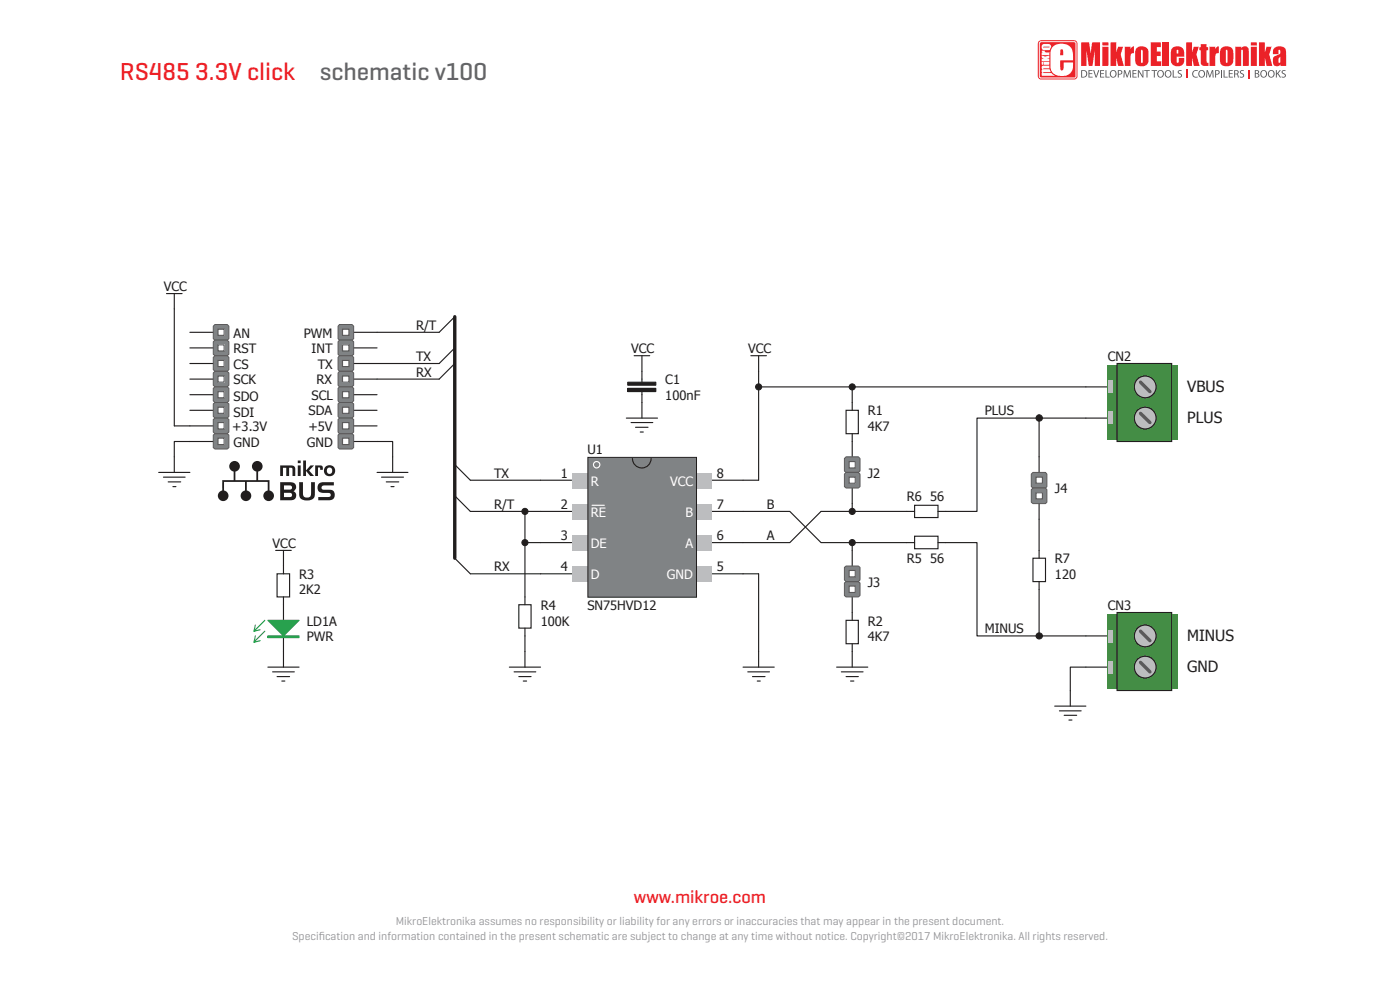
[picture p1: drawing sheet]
<svg xmlns="http://www.w3.org/2000/svg" width="297mm" height="210mm" viewBox="0 0 297 210" stroke-linecap="round" stroke-linejoin="round" font-family="sans-serif">
<!-- layer: Layer 1 -->
<g fill="#eb2228">
<path d="M220.4 8.7l.5-.2h7a.69 .69 0 0 1 .7 .7v7a.69 .69 0 0 1-.7 .7h-7a.69 .69 0 0 1-.7-.7v-7z"/>
<path d="M229.4 9h1.6l.4 2.3 .3-2.3h1.7v5h-1.2v-3.4l-.4 3.4h-.8l-.5-3.3v3.3h-1.1z"/>
<path d="M235.6 9h1.2v2.1l.4-1.2h1.1l-.6 1.6 .7 2.5h-1.2l-.4-1.8v1.8h-1.2z"/>
<path d="M238.6 9.9h1.2v.5l.3-.4 .5-.2v1.5l-.5 .1-.2 .2-.1 2.4h-1.2z"/>
<path d="M244.1 9h2.2v1h-.9v.9h.8v1h-.8v1.1h1v1h-2.3z"/>
<path d="M246.7 9h1.3v5h-1.3z"/>
<path d="M251.6 9h1.3v2.1l.4-1.2h1l-.5 1.6 .7 2.5h-1.2l-.4-1.8v1.8h-1.3z"/>
<path d="M254.7 9.4h1.3v.6h.3v.6h-.3v2.2v.5h.4v.7h-.5a.92 .92 0 0 1-1-.3 .92 .92 0 0 1-.2-1v-2.1h-.3v-.6h.3z"/>
<path d="M256.6 9.9h1.2v.5l.3-.4 .5-.2v1.5l-.5 .1-.2 .2-.1 2.4h-1.2z"/>
<path d="M262.1 9.9h1.2v.4a.91 .91 0 0 1 1.2-.4 .91 .91 0 0 1 .4 1.2v2.9h-1.2v-3.3l-.2-.2-.2 .3v3.2h-1.2z"/>
<path d="M267.1 9h1.2v2.1l.4-1.2h1.1l-.5 1.6 .6 2.5h-1.2l-.4-1.8v1.8h-1.2z"/>
<path d="M233.8 9h1.3v.7h-1.3zM233.8 9.9h1.3v4.1h-1.3z"/>
<path d="M241.2 10.2a1.46 1.46 0 0 1 1.6-.3 1.46 1.46 0 0 1 .9 1.4v1a1.46 1.46 0 0 1-1.1 1.7 1.46 1.46 0 0 1-1.8-1v-1.9zM242.1 10.6v2.3l.1 .4 .2-.2v-2.1v-.4z"/>
<path d="M248.8 10.1a1.5 1.5 0 0 1 1.7-.1 1.5 1.5 0 0 1 .7 1.5v.5h-1.6l.1 1.3 .3-.1 .1-.9h1.1a1.45 1.45 0 0 1-1.3 1.8 1.45 1.45 0 0 1-1.5-1.6v-1.8zM249.7 10.6l-.1 .7h.4v-.7z"/>
<path d="M259.2 10.2a1.46 1.46 0 0 1 1.6-.3 1.46 1.46 0 0 1 .8 1.4v1a1.46 1.46 0 0 1-1 1.7 1.46 1.46 0 0 1-1.8-1v-1.9zM260.1 10.6l-.1 2.3 .2 .4 .2-.2v-2.1v-.4z"/>
<path d="M265.4 9h1.2v.7h-1.2zM265.4 9.9h1.2v4.1h-1.2z"/>
<path d="M270.4 10.2a1.44 1.44 0 0 1 1.7-.3 1.44 1.44 0 0 1 .7 1.6v2.5h-1.2v-.4a.91 .91 0 0 1-1.2 .3 .91 .91 0 0 1-.4-1.2l.1-.2a2.24 2.24 0 0 1 1.5-1.1v-.6l-.2-.3-.2 .1v.9h-1.2l.1-.8zM271.4 12.2a.86 .86 0 0 0 0 1.1l.2-.2v-1.1z"/>
</g>
<g fill="#fafbfb">
<path d="M220.6 8.8l-.2 .4v7.2l.5 .3 7.2-.1 .3-.4-.1-7.2-.4-.3zM220.7 9h7.2l.2 .1 .1 7.1-.2 .2h-7.1l-.3-.1v-7.1z"/>
<path d="M221 13.2v.5h.3v-.5zM221 10.8l.2 .3h-.2v.6h1.6v-.6h-.8l-.2-.3zM221.4 13.2v.5h1.2v-.5zM221 11.8v.5l.5 .1h-.5v.6h1.6v-.6h-.6l.6-.1v-.5l-.9 .2zM221.1 14l-.1 .3 .2 .4-.2 .4 .2 .4h-.2v.6h2.9l-.8-.6h-1.8v-.2h1.6l-.2-.6-1.4-.1 1.4-.1-.1-.6zM221.2 9.4a.74 .74 0 0 0-.1 1 .74 .74 0 0 0 .9 .2h.7a.74 .74 0 0 0-.1-1.3zM221.3 9.9l1.4 .1-1.2 .1z"/>
</g>
<path d="M223.4 9.9a2.77 2.77 0 0 1 4 .5l.2 1.1v1.3h-2.7v1.7l.2 .4a.53 .53 0 0 0 .5-.2 .53 .53 0 0 0 0-.6v-.9h2a2.31 2.31 0 0 1-2.9 2.9 2.06 2.06 0 0 1-1.9-2.5l.1-2.7zM225 10.6l-.1 1.1h.6v-1.1l-.3-.2z" fill="#fff"/>
<g fill="#eb2228">
<path d="M251.7 14.8h.4v1.8h-.4z"/>
<path d="M264.8 14.8h.4v1.8h-.4z"/>
</g>
<g fill="#59595c">
<path d="M230.9 14.9h.9v.1h-.7v.5h.6v.2h-.6v.6h.7v.1h-.9z"/>
<path d="M231.9 14.9h.2l.4 1.3 .5-1.3h.2l-.6 1.5h-.2z"/>
<path d="M233.4 14.9h.8v.1h-.6v.5h.6v.2h-.6v.6h.7v.1h-.9z"/>
<path d="M234.5 14.9h.2v1.4h.7v.1h-.9z"/>
<path d="M238.4 14.9h.3l.4 1.3 .5-1.3h.2l.1 1.5h-.2v-1.3l-.5 1.3h-.2l-.4-1.3-.1 1.3h-.2z"/>
<path d="M240.2 14.9h.9v.1h-.7v.5h.7v.2h-.7v.6h.7v.1h-.9z"/>
<path d="M241.4 14.9h.2l.8 1.3v-1.3h.2v1.5h-.2l-.8-1.3v1.3h-.2z"/>
<path d="M242.7 14.9h1.2v.2h-.5v1.3h-.2v-1.3h-.5z"/>
<path d="M244.3 14.9h1.2v.2h-.5v1.3h-.2v-1.3h-.5z"/>
<path d="M248.8 14.9h.2v1.4h.7v.1h-.9z"/>
<path d="M249.9 15.1l.4-.2h.4l-.1 .2h-.5v.3l.3 .2a.46 .46 0 0 1 .3 .3 .46 .46 0 0 1-.2 .5h-.7l.1-.2 .3 .1 .3-.1v-.3l-.2-.2a.45 .45 0 0 1-.4-.6z"/>
<path d="M253.1 15.1l.6-.2h.4v.2a.64 .64 0 0 0-1 .6 .64 .64 0 0 0 1 .5v.2a.82 .82 0 0 1-1.1-.2 .82 .82 0 0 1 .1-1.1z"/>
<path d="M256 14.9h.2l.5 1.3 .4-1.3h.3l.1 1.5h-.2l-.1-1.3-.5 1.3h-.1l-.5-1.3v1.3h-.2z"/>
<path d="M259 14.9h.2v1.5h-.2z"/>
<path d="M259.6 14.9h.2v1.4h.6v.1h-.8z"/>
<path d="M260.7 14.9h.8v.1h-.6v.5h.6v.2h-.6v.6h.7v.1h-.9z"/>
<path d="M263.1 15.1l.4-.2h.4l-.1 .2h-.5v.3l.2 .2a.46 .46 0 0 1 .4 .3 .46 .46 0 0 1-.2 .5h-.7v-.2l.4 .1 .3-.1v-.3l-.3-.2a.45 .45 0 0 1-.3-.6z"/>
<path d="M270.7 14.9h.2v.7l.6-.7h.2l-.5 .6 .6 .9h-.3l-.5-.7-.1 .1v.6h-.2z"/>
<path d="M271.9 15.1l.5-.2h.3v.2h-.6v.3l.3 .2a.46 .46 0 0 1 .4 .3 .46 .46 0 0 1-.2 .5h-.8l.1-.2 .4 .1 .3-.1v-.3l-.3-.2a.45 .45 0 0 1-.4-.6z"/>
<path d="M229.4 14.9a.88 .88 0 0 1 1.3 .8 .88 .88 0 0 1-1.3 .7zM229.6 15v1.3a.66 .66 0 0 0 .8-.6 .66 .66 0 0 0-.8-.7z"/>
<path d="M235.4 15.7a.76 .76 0 0 1 1.5 0 .76 .76 0 0 1-1.5 0zM235.8 15.2a.58 .58 0 0 0-.1 .8 .58 .58 0 0 0 .8 .1 .58 .58 0 0 0 .1-.8 .58 .58 0 0 0-.8-.1z"/>
<path d="M237.1 14.9a.58 .58 0 0 1 .8 0 .58 .58 0 0 1 .1 .8l-.7 .1v.6h-.2zM237.3 15v.7l.4-.1a.32 .32 0 0 0 .2-.3 .32 .32 0 0 0-.2-.2z"/>
<path d="M245.4 15.7a.8 .8 0 0 1 1.6 0 .8 .8 0 0 1-1.6 0zM245.8 15.2a.58 .58 0 0 0-.1 .8 .58 .58 0 0 0 .9 .1 .58 .58 0 0 0 0-.8 .58 .58 0 0 0-.8-.1z"/>
<path d="M247 15.7a.8 .8 0 0 1 1.6 0 .8 .8 0 0 1-1.6 0zM247.4 15.2a.58 .58 0 0 0 0 .8 .58 .58 0 0 0 .8 .1 .58 .58 0 0 0 .1-.8 .58 .58 0 0 0-.9-.1z"/>
<path d="M254.2 15.7a.76 .76 0 0 1 1.5 0 .76 .76 0 0 1-1.5 0zM254.5 15.2a.58 .58 0 0 0 0 .8 .58 .58 0 0 0 .8 .1 .58 .58 0 0 0 .1-.8 .58 .58 0 0 0-.9-.1z"/>
<path d="M257.8 14.9a.58 .58 0 0 1 .7 0 .58 .58 0 0 1 .1 .8l-.6 .1v.6h-.2zM258 15v.7l.4-.1a.32 .32 0 0 0 .1-.3 .32 .32 0 0 0-.1-.2z"/>
<path d="M261.8 14.9a.55 .55 0 0 1 .7 0 .55 .55 0 0 1 .1 .7l-.1 .1 .3 .7h-.2l-.1-.5-.3-.1h-.2v.6h-.2zM262 15v.6l.5-.1v-.3z"/>
<path d="M266.2 14.9a.52 .52 0 0 1 .6 0 .52 .52 0 0 1 .2 .6l-.1 .1a.47 .47 0 0 1 .3 .6 .47 .47 0 0 1-.7 .3l-.3-.1zM266.4 15v.5l.5-.1v-.3zM266.4 15.7v.6l.5-.1v-.4z"/>
<path d="M267.3 15.7a.8 .8 0 0 1 1.6 0 .8 .8 0 0 1-1.6 0zM267.7 15.2a.58 .58 0 0 0-.1 .8 .58 .58 0 0 0 .9 .1 .58 .58 0 0 0 0-.8 .58 .58 0 0 0-.8-.1z"/>
<path d="M268.9 15.7a.8 .8 0 0 1 1.6 0 .8 .8 0 0 1-1.6 0zM269.3 15.2a.58 .58 0 0 0-.1 .8 .58 .58 0 0 0 .9 .1 .58 .58 0 0 0 0-.8 .58 .58 0 0 0-.8-.1z"/>
</g>
<g fill="#211e1e">
<path d="M48.8 98.2a1.13 1.13 0 0 1 1.9 .1 1.13 1.13 0 0 1-.8 1.7v1.8h4.5v-1.8a1.13 1.13 0 0 1-.8-1.7 1.13 1.13 0 0 1 1.9 0 1.13 1.13 0 0 1-.7 1.7v1.8h2.4v2.2a1.13 1.13 0 0 1 .7 1.8 1.13 1.13 0 0 1-1.9 0 1.13 1.13 0 0 1 .8-1.8v-1.8h-4.4v1.8a1.13 1.13 0 0 1 .7 1.8 1.13 1.13 0 0 1-1.9 0 1.13 1.13 0 0 1 .8-1.8v-1.8h-4.5v1.8a1.13 1.13 0 0 1 .8 1.8 1.13 1.13 0 0 1-1.9 0 1.13 1.13 0 0 1 .7-1.8v-2.2h2.5v-1.8a1.13 1.13 0 0 1-.8-1.8z"/>
<path d="M59.4 98.7h2.3a.76 .76 0 0 1 .9 .8v1.5h-.6v-1.4a.55 .55 0 0 0-.7-.4v1.8h-.6v-1.8h-.7v1.8h-.6z"/>
<path d="M64.3 97.7h.6v2.1l1-1.1h.7l-1 1.1 1 1.2h-.8l-.9-1.1v1.1h-.6z"/>
<path d="M66.9 98.7h1a.65 .65 0 0 1 .6 1h-.6a.35 .35 0 0 0 0-.5 .35 .35 0 0 0-.4 0v1.8h-.6z"/>
<path d="M63.5 102.3h.8v2.3a.87 .87 0 0 0 .8 .9 .87 .87 0 0 0 .9-.9v-2.3h.8v2.3a1.34 1.34 0 0 1-1.7 1.6 1.35 1.35 0 0 1-1.6-1.6z"/>
<path d="M67.6 102.6l.7-.3h2.5v.7h-2a.49 .49 0 0 0-.5 .2 .49 .49 0 0 0 .1 .6l1.4 .1a1.13 1.13 0 0 1 1.2 1.2 1.13 1.13 0 0 1-1.3 1h-2.2v-.7h2a.46 .46 0 0 0 .7-.4 .46 .46 0 0 0-.6-.4h-1a1.16 1.16 0 0 1-1.1-.7 1.16 1.16 0 0 1 .1-1.3z"/>
<path d="M63.2 98.7h.6v2.3h-.6zM63.2 97.7h.6v.5h-.6z"/>
<path d="M69.5 99.4a.63 .63 0 0 0 0 1 .63 .63 0 0 0 .9-.3 .62 .62 0 0 0-.1-.8 .62 .62 0 0 0-.8 .1zM68.7 99.9a1.2 1.2 0 0 1 2.4 0 1.2 1.2 0 0 1-2.4 0z"/>
<path d="M60.2 104.5v.9h1.2a.46 .46 0 0 0 .6-.3 .46 .46 0 0 0-.3-.5zM60.2 103v.9h1.2a.45 .45 0 0 0 .5-.3 .45 .45 0 0 0-.2-.6zM59.4 102.3h2a1.05 1.05 0 0 1 1.3 .5 1.05 1.05 0 0 1-.4 1.4 1.03 1.03 0 0 1 .5 1.3 1.03 1.03 0 0 1-1.3 .6h-2.1z"/>
</g>
<path d="M136.2 78.8v2.3M136.2 83.1v2.3" fill="none" stroke="#211e1e" stroke-width=".24"/>
<path d="M133.2 81.1h5.9v.6h-5.9z" fill-rule="evenodd" fill="#211e1e" stroke="#211e1e" stroke-width=".21"/>
<path d="M133.2 82.4h5.9v.7h-5.9z" fill-rule="evenodd" fill="#211e1e"/>
<path d="M133.2 82.4h5.9v.7h-5.9z" fill="none" stroke="#211e1e" stroke-width=".21"/>
<path d="M58.5 116.8h3.3M60.1 116.8v4.9M114.7 101.9h6.6M114.7 108.5h6.6M114.7 115.1h6.6M151 101.9h6.6M151 108.5h6.6M151 115.1h6.6M58.8 121.7h2.6v4.9h-2.6zM60.1 126.6v1.7M114.7 121.7h6.6M151 121.7h6.6" fill="none" stroke="#211e1e" stroke-width=".24"/>
<g fill="#bcbdbf">
<path d="M121.4 100.3h3.3v3.3h-3.3z"/>
<path d="M121.4 106.9h3.3v3.3h-3.3z"/>
<path d="M121.4 113.6h3.3v3.2h-3.3z"/>
<path d="M121.4 120.2h3.3v3.2h-3.3z"/>
<path d="M147.8 100.3h3.3v3.3h-3.3z"/>
<path d="M147.8 106.9h3.3v3.3h-3.3z"/>
<path d="M147.8 113.6h3.3v3.2h-3.3z"/>
<path d="M147.8 120.2h3.3v3.2h-3.3z"/>
</g>
<g fill="none" stroke="#211e1e" stroke-width=".24">
<path d="M160.9 82.1v19.8h-3.3M230.4 88.7h6.6M230.4 82.1h6.6M99.8 108.5h14.9M99.8 101.9h14.9M111.4 115.1h3.3M111.4 108.5v19.8M157.6 108.5h10l6.6 6.6h19.8M194 113.7h5v2.7h-5zM194 107.2h5v2.6h-5zM194 108.5h-19.8l-6.6 6.6h-10M199 108.5h1.6"/>
<path d="M199 115.1h1.6M99.8 121.7h14.9M110.1 128.3h2.6v4.9h-2.6zM111.4 133.2v8.3M157.6 121.7h3.3v19.8M108.1 141.5h6.6M109.1 142.5h4.6M110.1 143.5h2.6M111 144.5h.7M157.6 141.5h6.6M158.6 142.5h4.6M159.6 143.5h2.7"/>
<path d="M160.6 144.5h.7"/>
</g>
<g fill="#448d45">
<path d="M248.6 77.5h1.3v15.8h-1.3z" fill-rule="evenodd"/>
<path d="M235 77.5h2v15.8h-2z" fill-rule="evenodd"/>
<path d="M237 77.1h11.6v16.6h-11.6z" fill-rule="evenodd"/>
</g>
<path d="M237 77.1h11.6v16.6h-11.6z" fill="none" stroke="#211e1e" stroke-width=".24"/>
<circle cx="242.9" cy="88.7" r="2.31" fill="#bcbdbf"/>
<circle cx="242.9" cy="88.7" r="2.31" fill="none" stroke="#211e1e" stroke-width=".24"/>
<circle cx="242.9" cy="82.1" r="2.31" fill="#bcbdbf"/>
<circle cx="242.9" cy="82.1" r="2.31" fill="none" stroke="#211e1e" stroke-width=".24"/>
<path d="M241.9 81.1l2.1 2M241.9 87.7l2.1 1.9" fill="none" stroke="#58595b" stroke-width=".72"/>
<g fill="#bcbdbf">
<path d="M235 87.3h1v2.7h-1z" fill-rule="evenodd"/>
<path d="M235 80.8h1v2.6h-1z" fill-rule="evenodd"/>
</g>
<path d="M230.4 134.9h6.6M230.4 141.5h6.6" fill="none" stroke="#211e1e" stroke-width=".24"/>
<g fill="#448d45">
<path d="M248.6 130.3h1.3v15.8h-1.3z" fill-rule="evenodd"/>
<path d="M235 130.3h2v15.8h-2z" fill-rule="evenodd"/>
<path d="M237 129.9h11.6v16.6h-11.6z" fill-rule="evenodd"/>
</g>
<path d="M237 129.9h11.6v16.6h-11.6z" fill="none" stroke="#211e1e" stroke-width=".24"/>
<circle cx="242.9" cy="141.5" r="2.31" fill="#bcbdbf"/>
<circle cx="242.9" cy="141.5" r="2.31" fill="none" stroke="#211e1e" stroke-width=".24"/>
<circle cx="242.9" cy="134.9" r="2.31" fill="#bcbdbf"/>
<circle cx="242.9" cy="134.9" r="2.31" fill="none" stroke="#211e1e" stroke-width=".24"/>
<path d="M241.9 133.9l2.1 2M241.9 140.5l2.1 2" fill="none" stroke="#58595b" stroke-width=".72"/>
<g fill="#bcbdbf">
<path d="M235 140.2h1v2.6h-1z" fill-rule="evenodd"/>
<path d="M235 133.6h1v2.7h-1z" fill-rule="evenodd"/>
</g>
<g fill="none" stroke="#211e1e" stroke-width=".24">
<path d="M134.5 75.5h3.3M136.2 75.5v3.3M159.3 75.5h3.3M160.9 75.5v3.3M96.5 98.6l3.3 3.3M132.9 88.7h6.6M133.9 89.6h4.6M134.8 90.6h2.7M135.8 91.6h.7M136.2 85.4v3.3M160.9 82.1h69.5M179.5 87h2.6v5h-2.6z"/>
<path d="M180.8 82.1v4.9M180.8 92v1.7M230.4 88.7h-23.1v19.8h-6.7M96.5 105.2l3.3 3.3M96.5 118.4l3.3 3.3M180.8 106.8v1.7M180.8 115.1v1.7M200.6 115.1h6.7v19.8h13.1M219.1 118.4h2.7v5h-2.7zM220.4 110.1v8.3M60.1 128.3v3.3M60.1 134.9v3.3"/>
<path d="M179.5 131.6h2.6v4.9h-2.6zM180.8 129.9v1.7M180.8 136.5v5M220.4 123.4v11.5h10M177.5 141.5h6.6M178.5 142.5h4.6M179.5 143.5h2.6M180.4 144.5h.7M223.7 149.8h6.7M224.8 150.8h4.6M225.8 151.7h2.6M226.8 152.7h.6"/>
<path d="M227.1 146.5v3.3"/>
</g>
<path d="M56.8 135.1h6.6" fill="none" stroke="#1fa74f" stroke-width=".35"/>
<path d="M56.8 134.9h6.6v.3h-6.6z" fill="none" stroke="#1fa74f" stroke-width=".24"/>
<path d="M56.8 131.6h6.6l-3.3 3.3z" fill="#1fa74f"/>
<path d="M54.2 134.9l-.3 1.4M54.2 132.6l-.3 1.3M56.2 133.9l-2.3 2.4 1.3-.4M56.2 131.6l-2.3 2.3 1.3-.3M56.8 131.6h6.6l-3.3 3.3z" fill="none" stroke="#1fa74f" stroke-width=".24"/>
<g fill="none" stroke="#211e1e" stroke-width=".24">
<path d="M96.5 67.2l-3.3 3.3h-13.2M96.5 73.8l-3.3 3.3h-13.2M96.5 77.1l-3.3 3.3h-13.2M37 90.3h3.3M40.3 93.7h-3.3v6.5M80 93.7h3.3v6.5M220.4 88.7v8.2M33.7 100.2h6.6M34.7 101.2h4.6M35.7 102.2h2.6M36.7 103.2h.6M80 100.2h6.5"/>
<path d="M80.9 101.2h4.7M81.9 102.2h2.7M82.9 103.2h.7M60.1 138.2v3.3M56.8 141.5h6.6M57.8 142.5h4.6M58.8 143.5h2.6M59.8 144.5h.6M230.4 141.5h-3.3v5"/>
</g>
<path d="M96.5 67.2v51.2" fill="none" stroke="#211e1e" stroke-width=".72"/>
<circle cx="111.4" cy="115.1" r=".65" fill="#211e1e"/>
<circle cx="111.4" cy="115.1" r=".65" fill="none" stroke="#211e1e" stroke-width=".21"/>
<circle cx="111.4" cy="108.5" r=".65" fill="#211e1e"/>
<circle cx="111.4" cy="108.5" r=".65" fill="none" stroke="#211e1e" stroke-width=".21"/>
<circle cx="220.5" cy="134.9" r=".67" fill="#211e1e"/>
<circle cx="220.5" cy="134.9" r=".67" fill="none" stroke="#211e1e" stroke-width=".21"/>
<circle cx="180.8" cy="108.5" r=".65" fill="#211e1e"/>
<circle cx="180.8" cy="108.5" r=".65" fill="none" stroke="#211e1e" stroke-width=".21"/>
<circle cx="180.8" cy="115.1" r=".65" fill="#211e1e"/>
<circle cx="180.8" cy="115.1" r=".65" fill="none" stroke="#211e1e" stroke-width=".21"/>
<circle cx="180.8" cy="82.1" r=".65" fill="#211e1e"/>
<circle cx="180.8" cy="82.1" r=".65" fill="none" stroke="#211e1e" stroke-width=".21"/>
<circle cx="220.5" cy="88.7" r=".68" fill="#211e1e"/>
<circle cx="220.5" cy="88.7" r=".68" fill="none" stroke="#211e1e" stroke-width=".21"/>
<path d="M35.3 62.3h3.3M37 62.3v28M160.9 78.8v3.3" fill="none" stroke="#211e1e" stroke-width=".24"/>
<circle cx="160.9" cy="82.1" r=".65" fill="#211e1e"/>
<circle cx="160.9" cy="82.1" r=".65" fill="none" stroke="#211e1e" stroke-width=".21"/>
<path d="M220.4 96.9v5M220.4 105.2v4.9" fill="none" stroke="#211e1e" stroke-width=".24"/>
<path d="M218.8 100.6l.3-.4h2.7l.3 .4v2.6l-.3 .3h-2.7l-.3-.3z" fill-rule="evenodd" fill="#808385"/>
<path d="M218.8 100.6l.3-.4h2.7l.3 .4v2.6l-.3 .3h-2.7l-.3-.3z" fill="none" stroke="#58595b" stroke-width=".21"/>
<path d="M218.8 103.9l.3-.4h2.7l.3 .4v2.6l-.3 .3h-2.7l-.3-.3z" fill-rule="evenodd" fill="#808385"/>
<path d="M218.8 103.9l.3-.4h2.7l.3 .4v2.6l-.3 .3h-2.7l-.3-.3z" fill="none" stroke="#58595b" stroke-width=".21"/>
<path d="M219.8 101.2h1.3v1.3h-1.3z" fill-rule="evenodd" fill="#fff"/>
<path d="M219.8 101.2h1.3v1.3h-1.3z" fill="none" stroke="#58595b" stroke-width=".24"/>
<path d="M219.8 104.5h1.3v1.3h-1.3z" fill-rule="evenodd" fill="#fff"/>
<path d="M219.8 104.5h1.3v1.3h-1.3z" fill="none" stroke="#58595b" stroke-width=".24"/>
<path d="M180.8 93.7v4.9M180.8 101.9v4.9" fill="none" stroke="#211e1e" stroke-width=".24"/>
<path d="M179.5 96.9h2.6l.3 .4v2.6l-.3 .3h-2.6l-.4-.3v-2.6z" fill-rule="evenodd" fill="#808385"/>
<path d="M179.5 96.9h2.6l.3 .4v2.6l-.3 .3h-2.6l-.4-.3v-2.6z" fill="none" stroke="#58595b" stroke-width=".21"/>
<path d="M179.5 100.2h2.6l.3 .4v2.6l-.3 .3h-2.6l-.4-.3v-2.6z" fill-rule="evenodd" fill="#808385"/>
<path d="M179.5 100.2h2.6l.3 .4v2.6l-.3 .3h-2.6l-.4-.3v-2.6z" fill="none" stroke="#58595b" stroke-width=".21"/>
<path d="M180.1 97.9h1.3v1.4h-1.3z" fill-rule="evenodd" fill="#fff"/>
<path d="M180.1 97.9h1.3v1.4h-1.3z" fill="none" stroke="#58595b" stroke-width=".24"/>
<path d="M180.1 101.2h1.3v1.3h-1.3z" fill-rule="evenodd" fill="#fff"/>
<path d="M180.1 101.2h1.3v1.3h-1.3z" fill="none" stroke="#58595b" stroke-width=".24"/>
<path d="M180.8 116.8v4.9M180.8 125v4.9" fill="none" stroke="#211e1e" stroke-width=".24"/>
<path d="M179.1 123.7l.4-.3h2.6l.3 .3v2.6l-.3 .3h-2.6l-.4-.3z" fill-rule="evenodd" fill="#808385"/>
<path d="M179.1 123.7l.4-.3h2.6l.3 .3v2.6l-.3 .3h-2.6l-.4-.3z" fill="none" stroke="#58595b" stroke-width=".21"/>
<path d="M179.1 120.4l.4-.3h2.6l.3 .3v2.6l-.3 .4h-2.6l-.4-.4z" fill-rule="evenodd" fill="#808385"/>
<path d="M179.1 120.4l.4-.3h2.6l.3 .3v2.6l-.3 .4h-2.6l-.4-.4z" fill="none" stroke="#58595b" stroke-width=".21"/>
<path d="M180.1 124.3h1.3v1.4h-1.3z" fill-rule="evenodd" fill="#fff"/>
<path d="M180.1 124.3h1.3v1.4h-1.3z" fill="none" stroke="#58595b" stroke-width=".24"/>
<path d="M180.1 121h1.3v1.4h-1.3z" fill-rule="evenodd" fill="#fff"/>
<path d="M180.1 121h1.3v1.4h-1.3z" fill="none" stroke="#58595b" stroke-width=".24"/>
<g fill="none" stroke="#211e1e" stroke-width=".24">
<path d="M40.3 70.5h4.9M40.3 73.8h4.9M40.3 77.1h4.9M75 70.5h5M75 73.8h5M75 77.1h5M40.3 80.4h4.9M40.3 83.7h4.9M40.3 87h4.9M40.3 90.3h4.9M40.3 93.7h4.9M75 80.4h5"/>
<path d="M75 83.7h5M75 87h5M75 90.3h5M75 93.7h5"/>
</g>
<path d="M45.2 69.2l.4-.4h2.6l.4 .4v2.6l-.4 .3h-2.6l-.4-.3z" fill-rule="evenodd" fill="#808385"/>
<path d="M45.6 68.8h2.6l.4 .4v2.6l-.4 .3h-2.6l-.4-.3v-2.6z" fill="none" stroke="#58595b" stroke-width=".21"/>
<path d="M45.2 72.5l.4-.4h2.6l.4 .4v2.7l-.4 .3h-2.6l-.4-.3z" fill-rule="evenodd" fill="#808385"/>
<path d="M45.2 72.5l.4-.4h2.6l.4 .4v2.7l-.4 .3h-2.6l-.4-.3z" fill="none" stroke="#58595b" stroke-width=".21"/>
<path d="M46.3 69.8h1.3v1.3h-1.3z" fill-rule="evenodd" fill="#fff"/>
<path d="M46.3 69.8h1.3v1.3h-1.3z" fill="none" stroke="#58595b" stroke-width=".24"/>
<path d="M46.3 73.1h1.3v1.3h-1.3z" fill-rule="evenodd" fill="#fff"/>
<path d="M46.3 73.1h1.3v1.3h-1.3z" fill="none" stroke="#58595b" stroke-width=".24"/>
<path d="M45.2 75.8l.4-.3h2.6l.4 .3v2.6l-.4 .4h-2.6l-.4-.4z" fill-rule="evenodd" fill="#808385"/>
<path d="M45.6 75.5h2.6l.4 .3v2.6l-.4 .4h-2.6l-.4-.4v-2.6z" fill="none" stroke="#58595b" stroke-width=".21"/>
<path d="M45.6 78.8h2.6l.4 .3v2.6l-.4 .4h-2.6l-.4-.4v-2.6z" fill-rule="evenodd" fill="#808385"/>
<path d="M45.6 78.8h2.6l.4 .3v2.6l-.4 .4h-2.6l-.4-.4v-2.6z" fill="none" stroke="#58595b" stroke-width=".21"/>
<path d="M46.3 76.5h1.3v1.3h-1.3z" fill-rule="evenodd" fill="#fff"/>
<path d="M46.3 76.5h1.3v1.3h-1.3z" fill="none" stroke="#58595b" stroke-width=".24"/>
<path d="M46.3 79.8h1.3v1.3h-1.3z" fill-rule="evenodd" fill="#fff"/>
<path d="M46.3 79.8h1.3v1.3h-1.3z" fill="none" stroke="#58595b" stroke-width=".24"/>
<path d="M45.2 82.4l.4-.3h2.6l.4 .3v2.6l-.4 .4h-2.6l-.4-.4z" fill-rule="evenodd" fill="#808385"/>
<path d="M45.2 82.4l.4-.3h2.6l.4 .3v2.6l-.4 .4h-2.6l-.4-.4z" fill="none" stroke="#58595b" stroke-width=".21"/>
<path d="M45.2 85.7l.4-.3h2.6l.4 .3v2.6l-.4 .4h-2.6l-.4-.4z" fill-rule="evenodd" fill="#808385"/>
<path d="M45.2 85.7l.4-.3h2.6l.4 .3v2.6l-.4 .4h-2.6l-.4-.4z" fill="none" stroke="#58595b" stroke-width=".21"/>
<path d="M46.3 83.1h1.3v1.3h-1.3z" fill-rule="evenodd" fill="#fff"/>
<path d="M46.3 83.1h1.3v1.3h-1.3z" fill="none" stroke="#58595b" stroke-width=".24"/>
<path d="M46.3 86.4h1.3v1.3h-1.3z" fill-rule="evenodd" fill="#fff"/>
<path d="M46.3 86.4h1.3v1.3h-1.3z" fill="none" stroke="#58595b" stroke-width=".24"/>
<path d="M45.2 89l.4-.3h2.6l.4 .3v2.6l-.4 .4h-2.6l-.4-.4z" fill-rule="evenodd" fill="#808385"/>
<path d="M45.2 89l.4-.3h2.6l.4 .3v2.6l-.4 .4h-2.6l-.4-.4z" fill="none" stroke="#58595b" stroke-width=".21"/>
<path d="M45.2 92.3l.4-.3h2.6l.4 .3v2.7l-.4 .2h-2.6l-.4-.2z" fill-rule="evenodd" fill="#808385"/>
<path d="M45.2 92.3l.4-.3h2.6l.4 .3v2.7l-.4 .2h-2.6l-.4-.2z" fill="none" stroke="#58595b" stroke-width=".21"/>
<path d="M46.3 89.6h1.3v1.4h-1.3z" fill-rule="evenodd" fill="#fff"/>
<path d="M46.3 89.6h1.3v1.4h-1.3z" fill="none" stroke="#58595b" stroke-width=".24"/>
<path d="M46.3 92.9h1.3v1.4h-1.3z" fill-rule="evenodd" fill="#fff"/>
<path d="M46.3 92.9h1.3v1.4h-1.3z" fill="none" stroke="#58595b" stroke-width=".24"/>
<path d="M72 68.8h2.7l.3 .4v2.6l-.3 .3h-2.7l-.3-.3v-2.6z" fill-rule="evenodd" fill="#808385"/>
<path d="M72 68.8h2.7l.3 .4v2.6l-.3 .3h-2.7l-.3-.3v-2.6z" fill="none" stroke="#58595b" stroke-width=".21"/>
<path d="M72 72.1h2.7l.3 .4v2.7l-.3 .3h-2.7l-.3-.3v-2.7z" fill-rule="evenodd" fill="#808385"/>
<path d="M72 72.1h2.7l.3 .4v2.7l-.3 .3h-2.7l-.3-.3v-2.7z" fill="none" stroke="#58595b" stroke-width=".21"/>
<path d="M72.7 69.8h1.3v1.3h-1.3z" fill-rule="evenodd" fill="#fff"/>
<path d="M72.7 69.8h1.3v1.3h-1.3z" fill="none" stroke="#58595b" stroke-width=".24"/>
<path d="M72.7 73.1h1.3v1.3h-1.3z" fill-rule="evenodd" fill="#fff"/>
<path d="M72.7 73.1h1.3v1.3h-1.3z" fill="none" stroke="#58595b" stroke-width=".24"/>
<path d="M72 75.5h2.7l.3 .3v2.6l-.3 .4h-2.7l-.3-.4v-2.6z" fill-rule="evenodd" fill="#808385"/>
<path d="M72 75.5h2.7l.3 .3v2.6l-.3 .4h-2.7l-.3-.4v-2.6z" fill="none" stroke="#58595b" stroke-width=".21"/>
<path d="M72 78.8h2.7l.3 .3v2.6l-.3 .4h-2.7l-.3-.4v-2.6z" fill-rule="evenodd" fill="#808385"/>
<path d="M72 78.8h2.7l.3 .3v2.6l-.3 .4h-2.7l-.3-.4v-2.6z" fill="none" stroke="#58595b" stroke-width=".21"/>
<path d="M72.7 76.5h1.3v1.3h-1.3z" fill-rule="evenodd" fill="#fff"/>
<path d="M72.7 76.5h1.3v1.3h-1.3z" fill="none" stroke="#58595b" stroke-width=".24"/>
<path d="M72.7 79.8h1.3v1.3h-1.3z" fill-rule="evenodd" fill="#fff"/>
<path d="M72.7 79.8h1.3v1.3h-1.3z" fill="none" stroke="#58595b" stroke-width=".24"/>
<path d="M71.7 82.4l.3-.3h2.7l.3 .3v2.6l-.3 .4h-2.7l-.3-.4z" fill-rule="evenodd" fill="#808385"/>
<path d="M72 82.1h2.7l.3 .3v2.6l-.3 .4h-2.7l-.3-.4v-2.6z" fill="none" stroke="#58595b" stroke-width=".21"/>
<path d="M72 85.4h2.7l.3 .3v2.6l-.3 .4h-2.7l-.3-.4v-2.6z" fill-rule="evenodd" fill="#808385"/>
<path d="M72 85.4h2.7l.3 .3v2.6l-.3 .4h-2.7l-.3-.4v-2.6z" fill="none" stroke="#58595b" stroke-width=".21"/>
<path d="M72.7 83.1h1.3v1.3h-1.3z" fill-rule="evenodd" fill="#fff"/>
<path d="M72.7 83.1h1.3v1.3h-1.3z" fill="none" stroke="#58595b" stroke-width=".24"/>
<path d="M72.7 86.4h1.3v1.3h-1.3z" fill-rule="evenodd" fill="#fff"/>
<path d="M72.7 86.4h1.3v1.3h-1.3z" fill="none" stroke="#58595b" stroke-width=".24"/>
<path d="M71.7 89l.3-.3h2.7l.3 .3v2.6l-.3 .4h-2.7l-.3-.4z" fill-rule="evenodd" fill="#808385"/>
<path d="M72 88.7h2.7l.3 .3v2.6l-.3 .4h-2.7l-.3-.4v-2.6z" fill="none" stroke="#58595b" stroke-width=".21"/>
<path d="M72 92h2.7l.3 .3v2.7l-.3 .2h-2.7l-.3-.2v-2.7z" fill-rule="evenodd" fill="#808385"/>
<path d="M72 92h2.7l.3 .3v2.7l-.3 .2h-2.7l-.3-.2v-2.7z" fill="none" stroke="#58595b" stroke-width=".21"/>
<path d="M72.7 89.6h1.3v1.4h-1.3z" fill-rule="evenodd" fill="#fff"/>
<path d="M72.7 89.6h1.3v1.4h-1.3z" fill="none" stroke="#58595b" stroke-width=".24"/>
<path d="M72.7 92.9h1.3v1.4h-1.3z" fill-rule="evenodd" fill="#fff"/>
<path d="M72.7 92.9h1.3v1.4h-1.3z" fill="none" stroke="#58595b" stroke-width=".24"/>
<path d="M124.7 97h23.1v29.7h-23.1z" fill="#808385" stroke="#211e1e" stroke-width=".21"/>
<path d="M134.2 97.3a1.98 1.98 0 0 0 2 2 1.98 1.98 0 0 0 1.9-2" fill="none" stroke="#211e1e" stroke-width=".24"/>
<g fill="none" stroke="#fff" stroke-width=".24">
<path d="M125.6 107.2h2.6"/>
<circle cx="126.6" cy="98.6" r=".68"/>
</g>
<text font-size="5.3" fill="#ed2026" x="25.4" y="16.9">RS485 3.3V click</text>
<text font-size="5.3" fill="#646469" x="67.8" y="16.9">schematic v100</text>
<text font-size="3.9" fill="#ed2026" x="134.5" y="191.6">www.mikroe.com</text>
<g font-size="3.3" fill="#211e1e">
<text x="251.9" y="83.1">VBUS</text>
<text x="251.9" y="89.7">PLUS</text>
<text x="251.9" y="136">MINUS</text>
<text x="251.9" y="142.5">GND</text>
</g>
<g font-size="2.7" fill="#211e1e">
<text x="34.7" y="61.7">VCC</text>
<text x="49.6" y="71.6">AN</text>
<text x="64.5" y="71.6">PWM</text>
<text x="88.3" y="70">R/T</text>
<text x="49.6" y="74.9">RST</text>
<text x="66.1" y="74.9">INT</text>
<text x="88.3" y="76.6">TX</text>
<text x="133.9" y="74.9">VCC</text>
<text x="158.7" y="74.9">VCC</text>
<text x="235" y="76.6">CN2</text>
<text x="49.6" y="78.2">CS</text>
<text x="49.6" y="81.5">SCK</text>
<text x="67.1" y="81.5">RX</text>
<text x="67.4" y="78.2">TX</text>
<text x="88.3" y="79.9">RX</text>
<text x="141.1" y="81.5">C1</text>
<text x="49.6" y="88.5">SDI</text>
<text x="49.6" y="85.1">SDO</text>
<text x="65.5" y="88.1">SDA</text>
<text x="66.1" y="84.8">SCL</text>
<text x="141.1" y="84.8">100nF</text>
<text x="184.1" y="88.1">R1</text>
<text x="208.9" y="88.1">PLUS</text>
<text x="49.3" y="91.4">+3.3V</text>
<text x="49.6" y="94.7">GND</text>
<text x="65.1" y="94.7">GND</text>
<text x="65.5" y="91.4">+5V</text>
<text x="184.1" y="91.4">4K7</text>
<text x="104.8" y="101.3">TX</text>
<text x="119" y="101.3">1</text>
<text x="124.6" y="96.4">U1</text>
<text x="152.1" y="101.3">8</text>
<text x="184.1" y="101.3">J2</text>
<text x="104.8" y="108">R/T</text>
<text x="119" y="108">2</text>
<text x="152.1" y="108">7</text>
<text x="162.7" y="108">B</text>
<text x="192.4" y="106.3">R6</text>
<text x="197.3" y="106.3">56</text>
<text x="223.8" y="104.6">J4</text>
<text x="57.8" y="116.2">VCC</text>
<text x="119" y="114.5">3</text>
<text x="152.1" y="114.5">6</text>
<text x="162.7" y="114.5">A</text>
<text x="192.4" y="119.5">R5</text>
<text x="197.3" y="119.5">56</text>
<text x="223.8" y="119.5">R7</text>
<text x="63.4" y="122.8">R3</text>
<text x="104.8" y="121.1">RX</text>
<text x="119" y="121.1">4</text>
<text x="152.1" y="121.1">5</text>
<text x="184.1" y="124.4">J3</text>
<text x="223.8" y="122.8">120</text>
<text x="63.4" y="126.1">2K2</text>
<text x="114.7" y="129.4">R4</text>
<text x="124.6" y="129.4">SN75HVD12</text>
<text x="235" y="129.4">CN3</text>
<text x="65.1" y="136">PWR</text>
<text x="65.1" y="132.7">LD1A</text>
<text x="114.7" y="132.7">100K</text>
<text x="184.1" y="132.7">R2</text>
<text x="184.1" y="136">4K7</text>
<text x="208.9" y="134.4">MINUS</text>
</g>
<g font-size="2.7" fill="#fff">
<text x="125.3" y="103">R</text>
<text x="142.1" y="103">VCC</text>
<text x="125.3" y="109.6">RE</text>
<text x="145.5" y="109.6">B</text>
<text x="125.3" y="116.2">DE</text>
<text x="145.5" y="116.2">A</text>
<text x="125.3" y="122.8">D</text>
<text x="141.5" y="122.8">GND</text>
</g>
<g font-size="2.5" fill="#94949a">
<text x="84" y="196.2">MikroElektronika assumes no responsibility or liability for any errors or inaccuracies that may appear in the present document.</text>
<text x="62" y="199.4">Specif</text>
<text x="67.6" y="199.4">ication and information contained in the present schematic are subject to change at any time without notice. Copyright©2017 MikroElektronika. All rights reserved.</text>
</g>
</svg>
